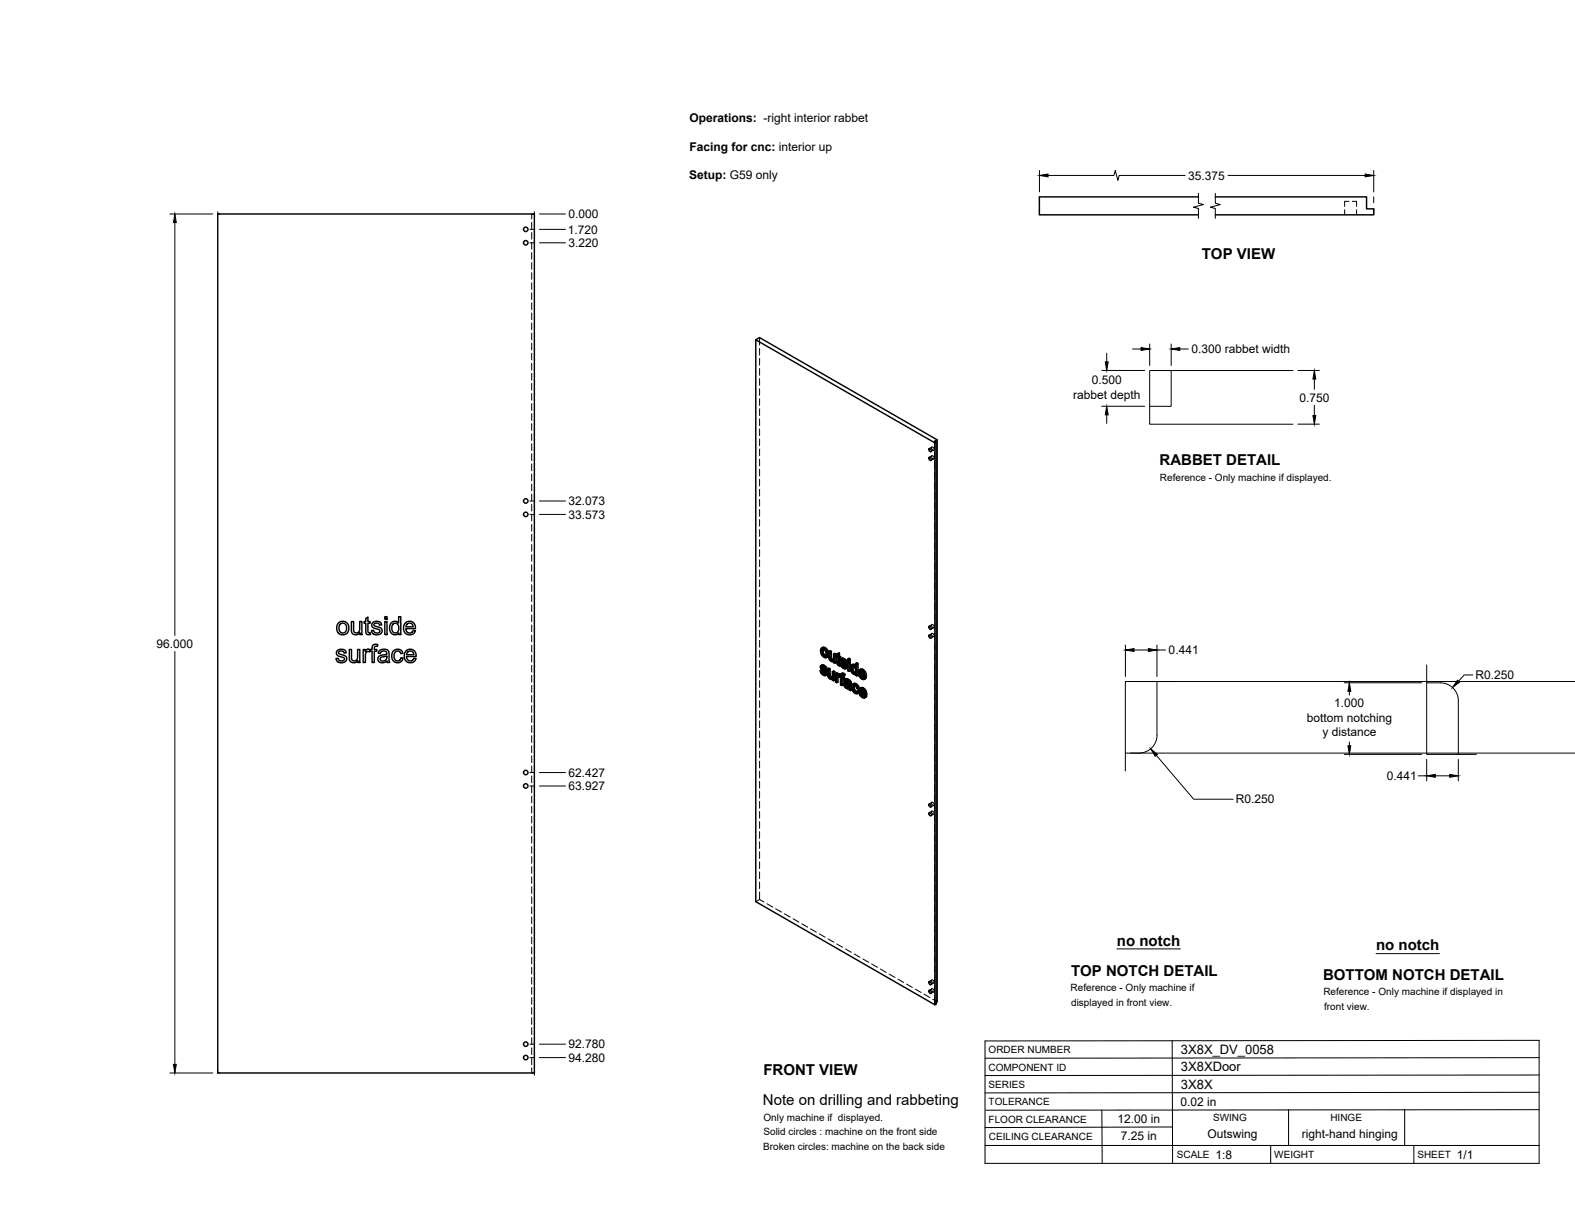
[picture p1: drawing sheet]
<svg xmlns="http://www.w3.org/2000/svg" width="559mm" height="432mm" viewBox="0 0 559 432" stroke-linecap="round" stroke-linejoin="round" font-family="sans-serif">
<!-- layer: Visible -->
<g fill="none" stroke="#000" stroke-width=".51">
<path d="M77.3 75.9h112.3v304.8h-112.3zM425.2 69.9h-56.4v6.3h56.4M431.2 69.9h53.6v4.2h2.6v2.1h-56.2M268.1 120.6l1.4-.8 63 36.3M329.6 159.2l.6 .2 .2 .8-.7-.2zM332.1 156.9l-.4 .2M332.5 156.1l-.9 .5 .5 .3v199.4l-.4 .2-63.6-36.6v-199.3l63.6 36.5v199.4M332.5 156.1v199.3l-.4 .2M329.6 162.3l.6 .2 .2 .8-.7-.2zM129.8 219.4l.7-.5v1.6h.8v.6h-.8v2.9l.3 .5h.5l.1 .6a1.14 1.14 0 0 1-1.3-.1 1.14 1.14 0 0 1-.3-1.2v-2.7h-.6v-.6h.6zM136.5 218.8h.8v.9h-.8zM119.7 230.8l.8-.4a1.7 1.7 0 0 1 2.4 1.2l-.8 .1a.93 .93 0 0 0-1-.9 .93 .93 0 0 0-.9 1.1l1 .4a1.53 1.53 0 0 1 1.8 1.8 2.03 2.03 0 0 1-2.1 1.1 2.03 2.03 0 0 1-1.7-1.5l.8-.1a1.08 1.08 0 0 0 1.1 1 1.08 1.08 0 0 0 1-1.1l-.4-.3a2.37 2.37 0 0 1-2.3-1.2z"/>
<path d="M120.2 220.9l.8-.4a2.33 2.33 0 0 1 2.8 2.8 2.33 2.33 0 0 1-3.7 1.3 2.95 2.95 0 0 1 .1-3.7zM120.6 221.5l.7-.4a1.73 1.73 0 0 1 1.7 1.8 1.73 1.73 0 0 1-1.7 1.7l-.3-.2a2.24 2.24 0 0 1-.4-2.9zM123.9 230.4h.8v2.6a1.14 1.14 0 0 0 1.2 1.5 1.14 1.14 0 0 0 1-1.6v-2.5h.8v4.7h-.7v-.7a1.64 1.64 0 0 1-2 .7 1.64 1.64 0 0 1-1.1-1.8zM124.7 220.5h.8v2.6a1.14 1.14 0 0 0 1.1 1.5 1.14 1.14 0 0 0 1-1.6v-2.5h.8v4.6h-.7v-.6a1.64 1.64 0 0 1-2 .7 1.64 1.64 0 0 1-1-1.8zM128.9 230.4h.7v.7a1.1 1.1 0 0 1 1.7-.5l.7-.2v-.4a1.33 1.33 0 0 1 .6-1.3 1.33 1.33 0 0 1 1.4 0l-.1 .6a.73 .73 0 0 0-1.1 .7v.4h.9v.7h-.9v4h-.8v-4h-.7v-.4l-.2 .6a.93 .93 0 0 0-1.1 0 .93 .93 0 0 0-.3 1l-.1 2.8h-.7zM132.2 221l.9-.5a1.7 1.7 0 0 1 2.3 1.2l-.7 .1a.96 .96 0 0 0-1-.8 .96 .96 0 0 0-.9 .9l.6 .4a1.95 1.95 0 0 1 2.2 1.3 1.94 1.94 0 0 1-1.9 1.6 1.94 1.94 0 0 1-1.9-1.4l.7-.2a1.08 1.08 0 0 0 1.2 1 1.08 1.08 0 0 0 1-1l-.4-.3a2.19 2.19 0 0 1-2.4-1.4zM134.5 231a2.17 2.17 0 0 1 3.5 .4l.3 3.7h-.8l-.2-.6a1.78 1.78 0 0 1-1.9 .7 1.78 1.78 0 0 1-1.4-1.6l.1-.2a1.76 1.76 0 0 1 1.7-1l.4-.1a.7 .7 0 0 0 1-.5 .7 .7 0 0 0-.8-.8 1.12 1.12 0 0 0-1.5 .9l-.7-.1zM135.1 233.3l2.1-.6a1.28 1.28 0 0 1-.7 1.7 1.28 1.28 0 0 1-1.6-.7zM136.5 220.5h.8v4.6h-.8zM138.8 221a1.73 1.73 0 0 1 2.6 .1v-2.3h.8v6.3h-.7v-.5l-.7 .5a2.21 2.21 0 0 1-2.3-.8 2.21 2.21 0 0 1-.2-2.4zM139.4 221.5l.4-.3a1.74 1.74 0 0 1 1.6 .9 1.74 1.74 0 0 1-.2 1.9 1.3 1.3 0 0 1-1.7 .4 1.3 1.3 0 0 1-.5-1.7zM139.6 231a1.96 1.96 0 0 1 3.3 .8l-.7 .1a1.29 1.29 0 0 0-1.7-.8 1.29 1.29 0 0 0-.7 1.8l.2 .8a1.17 1.17 0 0 0 1.2 .8 1.17 1.17 0 0 0 1-1.1l.8 .1-.4 .9a2.14 2.14 0 0 1-2.8 .4 2.14 2.14 0 0 1-.8-2.7z"/>
<path d="M143.8 221.1a2.14 2.14 0 0 1 2.5-.4 2.14 2.14 0 0 1 1.1 2.3h-3.4l.1 .7a1.3 1.3 0 0 0 1.3 .9 1.3 1.3 0 0 0 1.2-.9l.8 .1-.3 .6a2.32 2.32 0 0 1-3.3 .3 2.32 2.32 0 0 1-.3-3.2zM144 231a2.15 2.15 0 0 1 2.6-.4 2.15 2.15 0 0 1 1 2.3h-3.4l.2 .7a1.29 1.29 0 0 0 1.2 .9 1.29 1.29 0 0 0 1.2-.9l.8 .1-.3 .6a2.32 2.32 0 0 1-3.2 .3 2.32 2.32 0 0 1-.4-3.2zM144.4 221.4l1.3-.3a1.23 1.23 0 0 1 .9 1.3h-2.6zM144.7 231.4l1.2-.4a1.27 1.27 0 0 1 .9 1.3h-2.5zM291 237.9l.7 1.4 .7 .4 .6-.1M291.2 236.2l.6-.3 .7 .2 .7 .6 .3 .8-.5 .3-.1-.6M291.6 231.2v-.4a.89 .89 0 0 1 1.1-.2 .89 .89 0 0 1 .4 1.1l-.2 1-.6 .1M291.6 237.7l-.6 .2 .4 .2M291.6 238.7l.5 .4 .4-.3M291.7 237.3l1 1 .5-.3M291.8 237.9l-.4 .2 .1 .4 .6-.1M291.8 235.9l-.6 .4-.1 .6 1.6 2.1"/>
<path d="M291.8 236.7l-.3 .3 .5-.2M291.8 232.2l.5 .6 .5-.3M291.9 238l.8 .9M292 236.7l.6 .7M292 236.3l.5 .4 .5-.2M292 230.9l-.4 .3v.5l.2 .5 .4-.3M292 236.8l1 1M292 236.8h-.5M292.1 235.9l-.8 .3M292.1 230.4l.1 1.4 .8 .8M292.1 237l-.4 .3-.2-.3M292.3 230.1l.9 .9 .5-.3"/>
<path d="M292.5 236.1l-.5 .2-.4-.1M292.5 236.7l.4 .5 .4-.2M292.7 239l-.2 .2-.4-.1M292.7 238.3l.3 .4 .5-.3M292.8 229.8l-.5 .3-.8-.2M292.9 237.7l.6 .7 .1 .7-.7 .6M293 238.7l.1 .5 .5-.3M293.1 239.2l-.1 .4 .5-.3M293.2 231l.4 1.3 .4-.3M293.4 233.1a1.55 1.55 0 0 1-2.1-1.3v-1.7l.9-.5 .8 .4 .7 .7 .3 1.2-.1 1-.7 .4M293.6 232.3l-.2 .8 .5-.2M294.1 231.1l.4 .3 .5-.3"/>
<path d="M294.1 237.6v2.2l.5-.2M294.1 239.8l.2 .4 .4-.2M294.5 231.4v2.2l.5-.3M294.5 233.6l.2 .4 .5-.3M294.5 237.3l-.4 .3-.5-.2M294.7 234l.3 .3 .5-.2M295 234.3l.4 .1M295.3 238.3l.5 .3 .4-.3M295.4 234.4l.2-.1zM295.7 234.1l-.7-.5v-2.5l-.5-.2-.4 .2 .1 2.6 .8 1h.8M295.7 232.1l.5 .2 .4-.2M295.8 238.6v3l.4-.3v-3l-.4-.2-.5 .2v1.9l-.3 .4 .2-.1"/>
<path d="M295.8 234.7v.4l.4 .2M295.8 234.7l-.2 .1M296.2 232.3v3l.4-.2v-3l-.4-.3-.5 .3v2.1M296.6 233l.3 .2 .2 2.6 .8 .5 .3-.2M296.9 232.4l-.3 .2 .3 .2v-.8l.9-.3v1.1l.5 .2v.4l-.5 .3v-.4M297.3 239.3v-.4l-.4-.2-.5 .3v3l.5 .2M297.3 239.9l-.3 .2-.1 .5 .4-.2M297.3 238.9l-.5 .3-.4-.2M297.4 240l-.1 2-.4 .2v-1.6M297.4 240l.5 .2M297.4 240l-.4 .1M297.4 232v1l.4-.2"/>
<path d="M297.4 233l.4 .3 .5-.3M297.4 239.5l.4 .3M297.6 239.1l-.8 .5v-.4M297.6 235.7l.2 .1M297.8 231.7l-.9 .3M297.8 239.8v.4M297.8 239.9l-.1 .4M297.8 235.8l.1 .5M297.9 239.2l.3 .3M297.9 239.2l-.8 .2M297.9 235.2l-.5 .3v-2.1l.4 .3 .1 1.5 .2 .3M297.9 235.4l-.5 .1"/>
<path d="M298.1 235.5l.7 1.4 .8 .4 .5-.1M298.1 235.5l-.6 .1M298.1 235.5h.1M298.1 235.7l-.3 .1M298.4 233.8l.6-.3 .8 .3 .8 1.3-.5 .3-.1-.6M298.4 239.1l.8-.3 .6 .4-.1 .4-.4 .3 .1-.4M298.6 234.5l.4-.2 1.1 1.1M298.7 235.4l-.6 .1 .4 .2M298.7 236.3l.5 .4 .5-.2M298.8 234.9l1 1 .5-.3M298.9 235.5l-.4 .2 .1 .5 .6-.2M298.9 234.3l-.3 .4 .5-.3"/>
<path d="M298.9 233.5l-.7 .4v.6l1.6 2.1M298.9 238.8l-.6 .3-.1 .9-.4-.2 .4-.3M298.9 239.2l.5 .3 .4-.3M299 235.6l.8 .9M299.1 234.3l.6 .7M299.1 239.8l.5 .5v.4l-.4 .2v-.4M299.1 234l.6 .4 .4-.3M299.2 236.7l.5 .1M299.2 233.5l-.8 .3M299.3 234.6l-.5 .3-.2-.2M299.3 239.9l-.6-.3v.6l.4-.2M299.4 238.9l-.5 .3-.4-.1"/>
<path d="M299.6 233.7l-.5 .3-.4-.2M299.7 234.4l.3 .4 .4-.2M299.8 236.6l-.1 .2M299.8 235.9l.3 .4 .5-.2M300 235.4l.5 .5 .2 .8-.7 .6M300.1 236.3l.1 .5 .5-.3M300.2 236.8l-.1 .4 .5-.3M300.8 235l.4 .2 .5-.2M300.8 233.8l.4 .3 .5-.3M301.2 234.7l.5 .3v3l-.5 .2v-3M301.2 234.7l-.4 .3v3l.4 .2M301.2 234.1v.6l.5-.3v-.6l-.5-.2-.4 .2v.6l.4 .3"/>
<path d="M302.1 236l.6-.3 .9 .3M302.4 238.3l.5 .5 .4-.2M302.4 236.5l.6 .1 .6 1-.1 1.1-.6 .1M302.5 236.5l-.3 .8M302.6 237l-.4 .3v.5l.2 .5 .5-.3M302.7 236.5l.1 1.4 .7 .8M302.7 235.7l-.5 .2a2.01 2.01 0 0 0 1.3 3.4l.1-.1M302.8 236.1l.5 .4M303.3 235.8l-.5 .3-.6-.2M303.6 239.2v.4l.4 .2M303.6 239.2l-.2 .1M304 235.7v4.1l.4-.2v-4.2l-.4-.2-.4 .2v1.5l-.3-.4 .3-.2"/>
<path d="M304.4 235.4l-.4 .3-.4-.3M305.2 239.9l.6 .6 .4-.2M305.5 238.4l-.5 .2 1.5 .9-.5-1.1a.51 .51 0 0 0-.6-.3 .51 .51 0 0 0-.4 .5M305.5 238.1v.3l.8 .5M305.5 239.4l.9 .9M305.7 239.7l-.5 .2-.2-.9 1.9 1.2M305.8 237.8l.8 .9 .4-.3M306.2 237.5l-.4 .3-.9-.1M306.6 238.7l.3 1.3 .5-.2M329.6 225.4l.6 .1 .2 .9-.7-.2zM329.6 222.3l.6 .1 .2 .8-.7-.1zM294.3 240.2l.3 .4 .5-.3"/>
<path d="M294.6 240.6h.4M295.3 240.4l-.7-.6-.1-2.5-.4-.2-.5 .3 .1 2.4 .7 1.1 .6 .2 .4-.2M295.4 240.9v.4l.4 .3M295.4 240.9l-.2 .1M297.8 240.2l.4 .2v2.6l.5 .2M298.7 240.2l.5 .3 .4-.2M299.1 240.9v2.1l-.4 .2v-2.6l.5 .3M299.7 241.1l1-.2 1.2 1 .3 2.9-.4 .2-.2-.4M299.9 242.9h.3a.74 .74 0 0 1 .8 .2 .74 .74 0 0 1 .1 .8l-.3 .1 .3-.1M300 243.5l.4 .4 .4-.3M300 242.8l-.2 .3M300.1 242.1l-.7 .6 .2 .9 .8 .7h.8l.1 .5 .5 .2"/>
<path d="M300.2 242.9l-.4 .2 .1 .3 .5-.1M300.3 242.9l.2 .5 .6 .4M300.3 241.6l-.4 .3a.8 .8 0 0 1 .9-.1 .8 .8 0 0 1 .4 .9l-1.2-.3M300.3 241.6h.1M300.4 243.9l.4 .1M300.4 242.1l-.7 .2M300.5 240.8l-1 .5-.1 .3 .5 .3M300.6 241.3l.6 .4 .4-.3M301.1 241l-.5 .3-.6-.2M301.2 242.4l-1.1-.3-.5 .3M301.2 241.7l.3 .4 .4-.2M301.5 242.1l.1 .4 .4-.2"/>
<path d="M301.6 242.5v2.1l.5-.3M302.5 242.8l.7-.4 .6 .2 .7 .7 .3 .9-.4 .2-.3-.9M302.6 244l.2 1 .5-.2M302.8 245l.6 .6 .4-.3M303.1 243.8l-.5 .2 .1-.4a.65 .65 0 0 1 .7-.4 .65 .65 0 0 1 .5 .8l.5 .4M303.1 243.2l.1 1.3 .8 .9M303.2 242.4l-.5 .3a2.09 2.09 0 0 0 .4 3.1l1 .3M303.4 242.9l.7 .6 .4-.2M303.8 242.6l-.4 .3-.7-.2M304 245.2l-.2 .5-.4-.1M304.7 245.4l-.6 .7 .6-.4M304.7 245.1l-.2-.1-.5 .2 .4 .3"/>
<path d="M305.4 246.5l.5 .6 .5-.3M305.6 244.9l-.4 .3 1.4 .8-.5-1.1a.51 .51 0 0 0-.6-.3 .51 .51 0 0 0-.3 .6M305.6 244.7v.2l.9 .5M305.7 245.9l.9 1M305.8 240.5l.4 .1M305.8 246.2l-.4 .3-.3-.9 2 1.1M305.9 244.3l.8 .9 .5-.2M305.9 247.1l.4 .1M306.3 244.1l-.4 .2-.9-.1M306.5 240.3l.4 .3 .5-.2M306.5 240.3l-.2 .2M306.6 246.8l.5 .4 .4-.3"/>
<path d="M306.6 246.8l-.2 .3M306.7 245.2l.4 1.4 .4-.3M306.8 240.1l-.3 .2M306.9 240l.5-.1v-.5l-.7-1.5-.9-.6-.9 .4-.4 1 .4 1.3 1.3 1.1 .5-.1 .2-.4M307 246.7l-.4 .1M307 240.1l.3 .5-.7 .4M307.1 246.6l.4-.1v-.5l-.7-1.6-.9-.5-.9 .3-.3 1.2 .4 1.3 1.2 1 .6-.2 .2-.3M307.1 246.7l.4 .2-.7 .7M329.6 288.4l.6 .2 .2 .8-.7-.2zM329.6 285.3l.6 .2 .2 .8-.7-.2zM329.6 351.4l.6 .2 .2 .8-.7-.2zM329.6 348.3l.6 .2 .2 .8-.7-.2z"/>
<circle cx="186.5" cy="86.1" r=".79"/>
<circle cx="186.5" cy="81.4" r=".79"/>
<circle cx="186.5" cy="177.7" r=".79"/>
<circle cx="186.5" cy="182.5" r=".79"/>
<circle cx="186.5" cy="274.1" r=".79"/>
<circle cx="186.5" cy="278.9" r=".79"/>
<circle cx="186.5" cy="370.5" r=".79"/>
<circle cx="186.5" cy="375.2" r=".79"/>
</g>
<!-- layer: Hidden -->
<g fill="none" stroke="#000" stroke-width=".35">
<path d="M188.6 75.9v1.8M188.6 78.9v2.4M477.1 74.4v1.8M478.6 71.4h-1.5v1.8M479.8 71.4h1.5v1.8M481.3 74.4v1.8M188.6 82.5v2.3M188.6 86v2.4M188.6 89.6v2.4M188.6 93.2v2.4M188.6 96.8v2.3M188.6 100.3v2.4"/>
<path d="M188.6 103.9v2.4M188.6 107.5v2.4M188.6 111v2.4M188.6 114.6v2.4M188.6 118.2v2.4M269.5 119.8v2.6M188.6 121.8v2.3M188.6 125.3v2.4M188.6 128.9v2.4M188.6 132.5v2.4M188.6 136v2.4M188.6 139.6v2.4"/>
<path d="M269.5 123.6v2.4M269.5 127.2v2.4M269.5 130.8v2.3M269.5 134.3v2.4M269.5 137.9v2.4M188.6 143.2v2.4M188.6 146.7v2.4M188.6 150.3v2.4M188.6 153.9v2.4M188.6 157.5v2.4M269.5 141.5v2.3M269.5 145.1v2.3"/>
<path d="M269.5 148.6v2.4M269.5 152.2v2.4M269.5 155.8v2.3M269.5 159.3v2.4M330.6 158.6a.56 .56 0 0 1 .7 .4 .56 .56 0 0 1-.3 .7l-.4-.5zM330.6 158.6l-1 .6M331.3 159.7l-1 .6M331.6 156.6v2.6M188.6 161v2.4M188.6 164.6v2.4M188.6 168.2v2.4M188.6 171.8v2.3"/>
<path d="M188.6 175.3v2.4M188.6 178.9v2.4M269.5 162.9v2.4M269.5 166.5v2.4M269.5 170.1v2.3M269.5 173.6v2.4M269.5 177.2v2.4M330.6 161.8a.56 .56 0 0 1 .7 .3 .56 .56 0 0 1-.3 .7l-.4-.5zM330.6 161.7l-1 .6M331.3 162.8l-1 .6M331.6 160.4v2.4M331.6 164v2.4"/>
<path d="M331.6 167.6v2.3M331.6 171.1v2.4M331.6 174.7v2.4M331.6 178.3v2.4M188.6 182.5v2.3M188.6 186.1v2.3M188.6 189.6v2.4M188.6 193.2v2.4M188.6 196.8v2.3M269.5 180.8v2.4M269.5 184.3v2.4M269.5 187.9v2.4"/>
<path d="M269.5 191.5v2.4M269.5 195.1v2.3M269.5 198.6v2.4M331.6 181.8v2.4M331.6 185.4v2.4M331.6 189v2.4M331.6 192.6v2.3M331.6 196.1v2.4M331.6 199.7v2.4M188.6 200.3v2.4M188.6 203.9v2.4M188.6 207.5v2.4"/>
<path d="M188.6 211.1v2.3M188.6 214.6v2.4M188.6 218.2v2.4M269.5 202.2v2.4M269.5 205.8v2.4M269.5 209.3v2.4M269.5 212.9v2.4M269.5 216.5v2.4M331.6 203.3v2.4M331.6 206.8v2.4M331.6 210.4v2.4M331.6 214v2.4"/>
<path d="M331.6 217.6v2.3M188.6 221.8v2.4M188.6 225.3v2.4M188.6 228.9v2.4M188.6 232.5v2.4M188.6 236.1v2.3M188.6 239.6v2.4M269.5 220v2.4M269.5 223.6v2.4M269.5 227.2v2.4M269.5 230.8v2.4M269.5 234.4v2.3"/>
<path d="M269.5 237.9v2.4M291.4 237.7l.4 .9M291.5 236.4l-.5 .3M291.6 236.1l-.5 .2M291.6 230.7l-.5 .2M291.6 237.7l.3 .3M291.6 236.9l-.5 .2M291.7 235.9l-.2 .8 .7 .9a1.13 1.13 0 0 1 .9 1.3h-.4l.4-.2M291.8 238.6l.9 .8h.6M291.8 238.6l-.5 .2M291.9 237.8l-.1 .1M291.9 237.3l-.5 .3"/>
<path d="M291.9 232l.9 .9 .9 .1M291.9 232l-.4 .3M291.9 236.6l-.1 .1M292 229.7l-.4 .8 .3 1.5M292.1 236.4l-.5 .2 .4-.2M292.2 230.2l-.1 .2M292.2 230.2l.8 .2 .5 .9v.9l-.5 .4M292.2 230.2l-.4 .2M292.5 236.5l-.5 .2a.33 .33 0 0 1 .2-.4 .33 .33 0 0 1 .4 .3l.5 .7 .4 .2M292.6 237.4l.3 .3M292.6 239.2l.4-.2-.9 .5M292.8 230.2l-.5 .3"/>
<path d="M292.8 232.9l-.5 .3M292.9 236.9l-.5 .2M293 238.4l-.5 .2M293.1 237.3l-.5 .3M293.1 239.5l-.5 .2M293.3 232.5l-.4 .3M293.3 230.8l-.4 .3M293.4 233.1l-.4 .3M293.6 231.8l-.5 .3M294.1 237.1l.2 2.9 .8 .7 .7-.1v.5l.4 .2M294.1 239.5l-.4 .2M294.3 239.9l-.5 .3"/>
<path d="M294.5 230.9v2.3l.3 .6 .7 .7 .7-.1v.4l.4 .3M294.5 233.2l-.4 .3M294.7 233.7l-.5 .2M295 234.1l-.5 .3M295.4 234.4l-.4 .3M295.8 238.1v1.9l-.2 .4h-.3M296 234.1l-.4 .3M296.1 234l-.5 .3 .3-.2M296.2 231.8v2l-.5 .3M296.2 234.4l-.4 .3 .3-.2M296.2 234.8l-.4 .3M296.9 238.7v3l.4 .3"/>
<path d="M297.1 232.3l-.2 .1M297.3 239.4l-.5 .2M297.4 231.8v.7l-.3-.2v.4l.3 .2v2.2l.3 .6 .6 .4-.2-.6M297.4 232.5l-.8 .5v-.4M297.4 232.9l-.5 .3M297.4 239.8l-.1 .1M297.5 235.3l-.5 .2M297.5 239.2l-.2 .1M297.5 239.7l-.4 .2M297.6 239.6l-.5 .3M297.6 235.6l-.4 .3M297.8 239.7l-.4 .3 .3-.4 .5 .4 .1-.3 .4 .4v2.6l.4 .3"/>
<path d="M297.8 233.2l-.4 .2M298 235.9l-.4 .3M298.3 233.4l-.5-.2v.5M298.3 239.6l-.5 .2M298.3 239.5h-.1M298.3 239.9l-.5 .3 .4-.2M298.3 239.7l-.5 .2M298.3 235.6l-.2 .1M298.3 236.1h-.1M298.5 235.3l.4 .9M298.6 234l-.4 .3M298.7 239.7l-.5 .3"/>
<path d="M298.7 233.7l-.5 .2M298.7 235.4l.3 .2M298.7 234.5l-.4 .2M298.7 239l-.4 .2M298.8 233.6l-.2 .7 .7 .9a1.13 1.13 0 0 1 .9 1.3h-.4l.4-.2M298.9 238.8l-.2 .9-.5-.2M298.9 236.2l.8 .7 .8 .1M298.9 236.2l-.5 .3M299 235.5h-.1M299 234.9l-.5 .3M299 234.2l-.1 .1M299.1 234.3a.33 .33 0 0 1 .2-.4 .33 .33 0 0 1 .4 .3l.5 .8 .4 .1"/>
<path d="M299.1 234l-.4 .3M299.2 234l-.5 .3M299.2 239.4l-.5 .2M299.5 239.5l-.5 .2M299.6 234.1l-.5 .3M299.7 236.9l-.5 .3M299.7 235l.3 .4M299.7 239.6l-.5-.2-.1 .4M300 234.5l-.4 .3M300.1 236.6l-.4 .2 .4-.2M300.1 236l-.4 .2M300.2 235l-.5 .2"/>
<path d="M300.2 237.1l-.5 .2M301.2 234.7v3l.5 .3M301.2 233.6v.6l.5 .2M301.2 237.7l-.4 .3M301.2 234.2l-.4 .2M302.2 236.8l-.5 .2M302.3 236l-.4 .3M302.3 237.7l-.4 .2M302.5 235.8l-.3 .5v1a1.46 1.46 0 0 0 1.8 1.7v.3l.4 .3M302.7 238.5l-.4 .2M302.8 236.3l-.1 .2M302.8 236.3h.6l.6 1v1.1l-.5 .3"/>
<path d="M302.8 236.3l-.3 .2M302.9 236.2l-.5 .3M303.3 239l-.4 .2M303.3 236.3l-.4 .2M303.7 236.2l-.1 .1M303.8 236.9l-.4 .2M303.8 238.6l-.4 .3M304 235.2v1.5l-.4-.7M304 236.7l-.4 .2M304 239.3l-.4 .3M304 239l-.4 .2 .3-.1M304 237.9l-.4 .2"/>
<path d="M305 238.4l-.5 .3M305.3 239.7l-.4 .3M305.3 237.4l-.3 .7 .3 1.6 1 1 .8 .1M305.4 238.8l-.4 .2M305.5 239.4l-.1-.6 2 1.1M305.7 237.9l-.2 .2M305.7 237.9l.8 .3 .4 1-.6-.3M305.7 237.9l-.5 .2M306.2 237.9l-.4 .3M306.7 238.5l-.4 .3M306.9 239.2l-.4 .3M330.6 224.8a.56 .56 0 0 1 .7 .3 .56 .56 0 0 1-.3 .7l-.4-.5z"/>
<path d="M330.6 221.7a.56 .56 0 0 1 .7 .3 .56 .56 0 0 1-.3 .7l-.4-.5zM330.6 224.7l-1 .6M330.6 221.6l-1 .6M331.3 225.8l-1 .6M331.3 222.7l-1 .6M331.6 221.1v2.4M331.6 224.7v2.4M331.6 228.3v2.4M331.6 231.9v2.3M331.6 235.4v2.4M331.6 239v2.4M188.6 243.2v2.4"/>
<path d="M188.6 246.8v2.4M188.6 250.3v2.4M188.6 253.9v2.4M188.6 257.5v2.4M269.5 241.5v2.4M269.5 245.1v2.3M269.5 248.6v2.4M269.5 252.2v2.4M269.5 255.8v2.4M269.5 259.4v2.3M294.6 240.3l-.5 .3M295 240.7l-.5 .2"/>
<path d="M295.4 240.4l-.2 .1M295.6 240.3l-.5 .3M295.7 240.2l-.4 .3M295.8 240.6l-.4 .3 .3-.1M295.8 241.1l-.4 .2M296.9 241.7l-.5 .3M298.7 242.7l-.5 .3M298.7 240.1l-.5 .3M299.1 240.4l-.4 .2M299.6 240.7l-.5-.3v.5M299.8 242.6l-.4 .3M299.9 241.3l-.5 .3"/>
<path d="M299.9 242.3l-.5 .2M300 242.1l-.2 .7 .2 .6 .8 .7h.9l.1 .4M300 243.4l-.4 .2M300.1 240.9l-.5 .3M300.1 240.9l-.2 .4 .4 .3a.81 .81 0 0 1 1-.1 .81 .81 0 0 1 .3 .9h-.4M300.3 242.9l.2-.3a.86 .86 0 0 1 1.1 1l-.5 .2M300.3 242.9h-.1M300.5 242.6l-.5 .3 .4-.2M300.5 241.3l-.4 .3M300.7 244l-.5 .2M301 241.4l-.5 .3M301.2 244.2l-.5 .2"/>
<path d="M301.3 243.8l-.2 .1M301.4 243.7l-.4 .3M301.5 241.9l-.4 .2M301.6 243.6l-.5 .2M301.6 242.9l-.4 .3M301.6 242.5l-.4 .3M301.6 242.4l-.4 .3M301.7 244.1l-.5 .2M301.8 244.5l.4 .3M301.8 244.5l-.5 .3M302.6 243.5l-.4 .3M302.8 242.7l-.5 .3"/>
<path d="M302.9 244.9l-.4 .2M303 242.5l-.4 1 .3 1.4 .9 .9 .7 .1M303.1 243.2l.3-.2 .4 .1 .6 .9 .4 .2M303.3 243l-.5 .3M303.8 245.8l-.4 .2M303.8 243.1l-.4 .2M304 245.4h.2M304.2 243.4l-.4 .3M304.2 245.4l-.4 .3M304.4 244l-.4 .3M304.5 245l-.3 .4M304.7 245.1l.2 .2-.2 .4"/>
<path d="M304.9 245.3l-.2 .1M305.1 245l-.4 .2M305.5 244l-.4 .8 .4 1.5 1 1 .7 .1M305.5 246.3l-.5 .3M305.6 245.3l-.5 .3M305.7 245.9l-.1-.6 1.9 1.2M305.8 244.4l-.2 .3M305.8 244.4l.8 .3 .4 1.1-.5-.4M305.8 244.4l-.4 .3M306.3 244.5l-.4 .3M306.4 247.2l-.5 .3M306.4 240.3h.2"/>
<path d="M306.6 246.9h.2M306.6 240.3l-.3 .2M306.7 240.3l-.9 .6M306.8 246.9l-.4 .2M306.9 245.1l-.5 .3M306.9 240l-.1 .1M307 240.9l-.5 .2M307 240.1l-.4 .2M307 245.8l-.4 .2M307 246.6v.1M307.1 247.4l-.4 .3M307.1 246.7l-.3 .2"/>
<path d="M331.6 242.6v2.3M331.6 246.1v2.4M331.6 249.7v2.4M331.6 253.3v2.4M331.6 256.9v2.3M188.6 261v2.4M188.6 264.6v2.4M188.6 268.2v2.4M188.6 271.8v2.4M188.6 275.3v2.4M188.6 278.9v2.4M269.5 262.9v2.4"/>
<path d="M269.5 266.5v2.4M269.5 270.1v2.4M269.5 273.6v2.4M269.5 277.2v2.4M331.6 260.4v2.4M331.6 264v2.4M331.6 267.6v2.4M331.6 271.1v2.4M331.6 274.7v2.4M331.6 278.3v2.4M188.6 282.5v2.4M188.6 286.1v2.3"/>
<path d="M188.6 289.6v2.4M188.6 293.2v2.4M188.6 296.8v2.3M269.5 280.8v2.4M269.5 284.4v2.3M269.5 287.9v2.4M269.5 291.5v2.4M269.5 295.1v2.4M269.5 298.6v2.4M330.6 287.8a.56 .56 0 0 1 .7 .3 .56 .56 0 0 1-.3 .8l-.4-.5zM330.6 284.6a.59 .59 0 0 1 .7 .4 .59 .59 0 0 1-.3 .8l-.4-.5zM330.6 287.8l-1 .6"/>
<path d="M330.6 284.6l-1 .6M331.3 288.9l-1 .6M331.3 285.8l-1 .5M331.6 281.9v2.3M331.6 285.4v2.4M331.6 289v2.4M331.6 292.6v2.4M331.6 296.1v2.4M331.6 299.7v2.4M188.6 300.4v2.3M188.6 303.9v2.4M188.6 307.5v2.4"/>
<path d="M188.6 311.1v2.3M188.6 314.6v2.4M188.6 318.2v2.4M269.5 316.5v2.7l1.6 .9M269.5 302.2v2.4M269.5 305.8v2.4M269.5 309.4v2.3M269.5 312.9v2.4M269.5 319.2l-1.4 .7M331.6 303.3v2.4M331.6 306.9v2.3M331.6 310.4v2.4"/>
<path d="M331.6 314v2.4M331.6 317.6v2.4M188.6 321.8v2.4M188.6 325.4v2.3M188.6 328.9v2.4M188.6 332.5v2.4M188.6 336.1v2.4M188.6 339.6v2.4M272.1 320.7l2.1 1.1M275.2 322.4l2.1 1.2M278.3 324.2l2.1 1.2M281.4 326l2 1.2"/>
<path d="M284.5 327.8l2.1 1.2M287.6 329.6l2 1.2M290.7 331.3l2 1.2M293.8 333.1l2 1.2M296.9 334.9l2 1.2M300 336.7l2 1.2M303.1 338.5l2 1.2M331.6 321.2v2.3M331.6 324.7v2.4M331.6 328.3v2.4M331.6 331.9v2.3M331.6 335.4v2.4"/>
<path d="M331.6 339v2.4M188.6 343.2v2.4M188.6 346.8v2.4M188.6 350.4v2.3M188.6 353.9v2.4M188.6 357.5v2.4M306.2 340.3l2 1.1M309.2 342l2.1 1.2M312.4 343.8l2 1.2M315.4 345.6l2.1 1.2M318.5 347.4l2.1 1.2M321.6 349.2l2.1 1.2"/>
<path d="M324.7 350.9l2.1 1.2M327.8 352.7l2.1 1.2M330.6 350.9a.56 .56 0 0 1 .7 .3 .56 .56 0 0 1-.3 .7l-.4-.5zM330.6 347.7a.56 .56 0 0 1 .7 .4 .56 .56 0 0 1-.3 .7l-.4-.5zM330.6 350.8l-1 .6M330.6 347.7l-1 .6M330.9 354.5l1.6 .9M331.3 351.9l-1 .6M331.3 348.8l-1 .6M331.6 342.6v2.4M331.6 346.2v2.3M331.6 349.7v2.4"/>
<path d="M331.6 353.3v2.6M331.6 355.9l.5 .4M332.1 355.6l-.5 .3M188.6 361.1v2.4M188.6 364.6v2.4M188.6 368.2v2.4M188.6 371.8v2.4M188.6 375.3v2.4M188.6 378.9v1.8"/>
</g>
<!-- layer: Reference -->
<g fill="none" stroke="#000" stroke-width=".35">
<path d="M77.3 75.1v.8h.8M189.6 75.1v.8h-.8M368.8 69.9v2.1M368.8 74.1v2.1M487.4 69.9v2.1M487.4 74.1v2.1M188 81.4h1.6M188 86.1h1.6M415.5 131.5v12.7h-7.6M458.7 131.5h-50.8v19h50.8M188 177.8h1.6M188 182.5h1.6"/>
<path d="M506.2 235.9v31.8h17.6M410.5 241.8v19a6.4 6.4 0 0 1-6.4 6.4M416.9 241.8h-17.6v31.8M506.2 242.3a13 13 0 0 1 7.8 .7 6.3 6.3 0 0 1 3.4 5.6v19.1M188 274.1h1.6M188 278.9h1.6M399.3 267.2h4.8M77.3 379.9v.8h.8M188 375.2h1.6M188 370.5h1.6M188.8 380.7h.8v.8"/>
</g>
<!-- layer: Hidden Narrow -->
<path d="M292.5 237.9l-.4 .3M294.1 239l-.5 .2M294.5 232.7l-.4 .3M295.8 239.7l-.5 .2M296.2 233.4l-.5 .3M297.4 234.6l-.5 .3M298.7 239.4l-.5 .3M299.1 239.7h.1M299.7 235.5l-.5 .3M300.9 242.7l-.4 .3M301.6 243.1l-.4 .3" fill="none" stroke="#000" stroke-width=".35"/>
<!-- layer: Visible Narrow -->
<path d="M292.5 237.4l-.4 .2M294.5 239l-.4 .3M295 232.8l-.5 .2M297.8 234.9l-.4 .3M299.1 239.7l-.4 .3M299.7 235l-.5 .2M300.8 242.3l-.4 .2M302.1 242.8l-.5 .2M302.1 243.4l-.5 .3" fill="none" stroke="#000" stroke-width=".35"/>
<!-- layer: Titleblock -->
<g fill="none" stroke="#000" stroke-width=".36">
<path d="M349.5 369.3l196.6-.2v43.7h-196.6zM415.9 369.3l.1 43.5M546.1 375.3l-196.6 .2M390.9 393.9l.2 18.9M416 399.9l-66.5 .2M457.2 393.7v12.7M498.4 393.6v12.7M546.1 393.7l-196.3 .2M546.1 387.6l-196.6 .2M546.1 381.4l-196.6 .2M349.5 406.4h196.6M450.8 406.4v6.4"/>
<path d="M501.6 406.4v6.4"/>
</g>
<!-- layer: FD_Dimensions -->
<g fill="none" stroke="#000" stroke-width=".35">
<path d="M60.3 75.9h15.2M62 79v146.5M191.4 75.9h9.2M368.8 60.5v7.6M371.8 62.3h23.4l.5-1.8 .9 3.5 .5-1.7h23.4M435.7 62.3h48.6M487.4 60.5v7.6M191.4 81.4h9.2M191.4 86.1h9.2M390.9 131.4h15.2M392.7 125.3v3.1M401.8 123.8h3.1"/>
<path d="M407.9 122v7.7M415.5 122v7.7M418.6 123.8h3M460.5 131.4h7.6M466.3 134.5v3.7M390.9 144.1h15.2M392.7 147.2v3M460.5 150.5h7.6M466.3 143.8v3.6M191.4 177.8h9.2M191.4 182.5h9.2M62 231.1v146.6"/>
<path d="M399.3 228.9v11.1M402.3 230.6h5.1M410.5 228.9v11.1M410.5 230.6h3M522.6 239.5h-3.1l-2.1 2.2M401.1 241.8h157.7M477 242.3h27.4M478.7 245.3v1.3M191.4 274.1h9.2M191.4 278.9h9.2M401.1 267.2h157.7M410.3 268l13.2 15.6h14"/>
<path d="M477 267.7h27.4M478.7 263.3v1.3M503.1 275.3h3.1M506.2 269.4v7.7M509.2 275.3h5.1M517.4 269.4v7.7M191.4 370.5h9.2M191.4 375.2h9.2M60.3 380.7h15.2"/>
</g>
<g fill="#000" stroke="#000" stroke-width=".35">
<path d="M62 75.9l.5 3.1h-1zM368.8 62.3l3-.6v1.1zM484.3 61.7l3.1 .6-3.1 .5zM392.2 128.4h1l-.5 3zM404.9 123.3l3 .5-3 .5zM415.5 123.8l3.1-.5v1zM466.3 131.4l.5 3.1h-1zM392.7 144.1l.5 3.1h-1zM465.8 147.4h1l-.5 3.1zM399.3 230.6l3-.5v1zM407.4 230.1l3.1 .5-3.1 .5zM478.7 242.3l.6 3h-1.1z"/>
<path d="M517.1 241.4l.7 .7-2.4 1.8zM408.3 265.7l2.3 2-.7 .6zM478.2 264.6h1.1l-.6 3.1zM506.2 275.3l3-.5v1zM514.3 274.8l3.1 .5-3.1 .5zM61.5 377.7h1l-.5 3z"/>
</g>
<!-- layer: Break Lines -->
<path d="M425.2 68.6v3.5l1.8 .5-3.6 .9 1.8 .5v3.5M431.2 68.6v3.5l1.7 .5-3.4 .9 1.7 .5v3.5" fill="none" stroke="#000" stroke-width=".35"/>
<!-- layer: Notes -->
<path d="M396.3 336.7h22.5M488.2 338.3h22.5" fill="none" stroke="#000" stroke-width=".35"/>
<g font-size="5.3">
<text x="426.4" y="92.1">TOP VIEW</text>
<text x="411.4" y="165.1">RABBET DETAIL</text>
<text x="396.3" y="335.5">no notch</text>
<text x="488.2" y="337.2">no notch</text>
<text x="380" y="346.1">TOP NOTCH DETAIL</text>
<text x="469.4" y="347.5">BOTTOM NOTCH DETAIL</text>
<text x="270.9" y="381.4">FRONT VIEW</text>
<text x="270.7" y="392.2">Note on drilling and rabbeting</text>
</g>
<g font-size="4.6">
<text x="419" y="373.8">3X8X_DV_0058</text>
<text x="419" y="380.1">3X8XDoor</text>
<text x="419" y="386.2">3X8X</text>
</g>
<g font-size="4.3">
<text x="244.6" y="43.2">Operations: -right interior rabbet</text>
<text x="244.6" y="53.4">Facing for cnc: interior up</text>
<text x="244.5" y="63.6">Setup: G59 only</text>
<text x="421.6" y="63.7">35.375</text>
<text x="201.7" y="77.4">0.000</text>
<text x="201.4" y="82.9">1.720</text>
<text x="201.7" y="87.7">3.220</text>
<text x="422.7" y="125.3">0.300 rabbet width</text>
<text x="387.3" y="136.4">0.500</text>
<text x="380.7" y="141.5">rabbet depth</text>
<text x="461" y="142.5">0.750</text>
<text x="201.7" y="179.2">32.073</text>
<text x="201.7" y="184">33.573</text>
<text x="55.5" y="229.8">96.000</text>
<text x="414.6" y="232.1">0.441</text>
<text x="523.5" y="241">R0.250</text>
<text x="473.3" y="251">1.000</text>
<text x="463.6" y="256">bottom notching</text>
<text x="469.2" y="261.1">y distance</text>
<text x="201.7" y="275.6">62.427</text>
<text x="201.7" y="280.4">63.927</text>
<text x="492" y="276.8">0.441</text>
<text x="438.4" y="285.1">R0.250</text>
<text x="201.7" y="372">92.780</text>
<text x="201.7" y="376.7">94.280</text>
<text x="418.8" y="392.4">0.02 in</text>
<text x="396.5" y="398.3">12.00 in</text>
<text x="397.7" y="404.3">7.25 in</text>
<text x="428.4" y="403.6">Outswing</text>
<text x="461.8" y="403.8">right-hand hinging</text>
<text x="431.3" y="411.1">1:8</text>
<text x="516.9" y="411.1">1/1</text>
</g>
<g font-size="3.5">
<text x="411.5" y="170.7">Reference - Only machine if displayed.</text>
<text x="379.9" y="351.7">Reference - Only machine if</text>
<text x="469.5" y="353.1">Reference - Only machine if displayed in</text>
<text x="380" y="356.8">displayed in front view.</text>
<text x="469.8" y="358.2">front view.</text>
<text x="350.8" y="373.6">ORDER NUMBER</text>
<text x="350.8" y="379.9">COMPONENT ID</text>
<text x="350.8" y="386.1">SERIES</text>
<text x="350.8" y="392.2">TOLERANCE</text>
<text x="270.9" y="397.7">Only machine if displayed.</text>
<text x="350.8" y="398.4">FLOOR CLEARANCE</text>
<text x="430.4" y="397.8">SWING</text>
<text x="472" y="397.7">HINGE</text>
<text x="270.8" y="407.9">Broken circles: machine on the back side</text>
<text x="270.9" y="402.8">Solid circles : machine on the front side</text>
<text x="350.8" y="404.4">CEILING CLEARANCE</text>
<text x="417.5" y="410.9">SCALE</text>
<text x="452.1" y="410.9">WEIGHT</text>
<text x="502.9" y="410.9">SHEET</text>
</g>
</svg>
